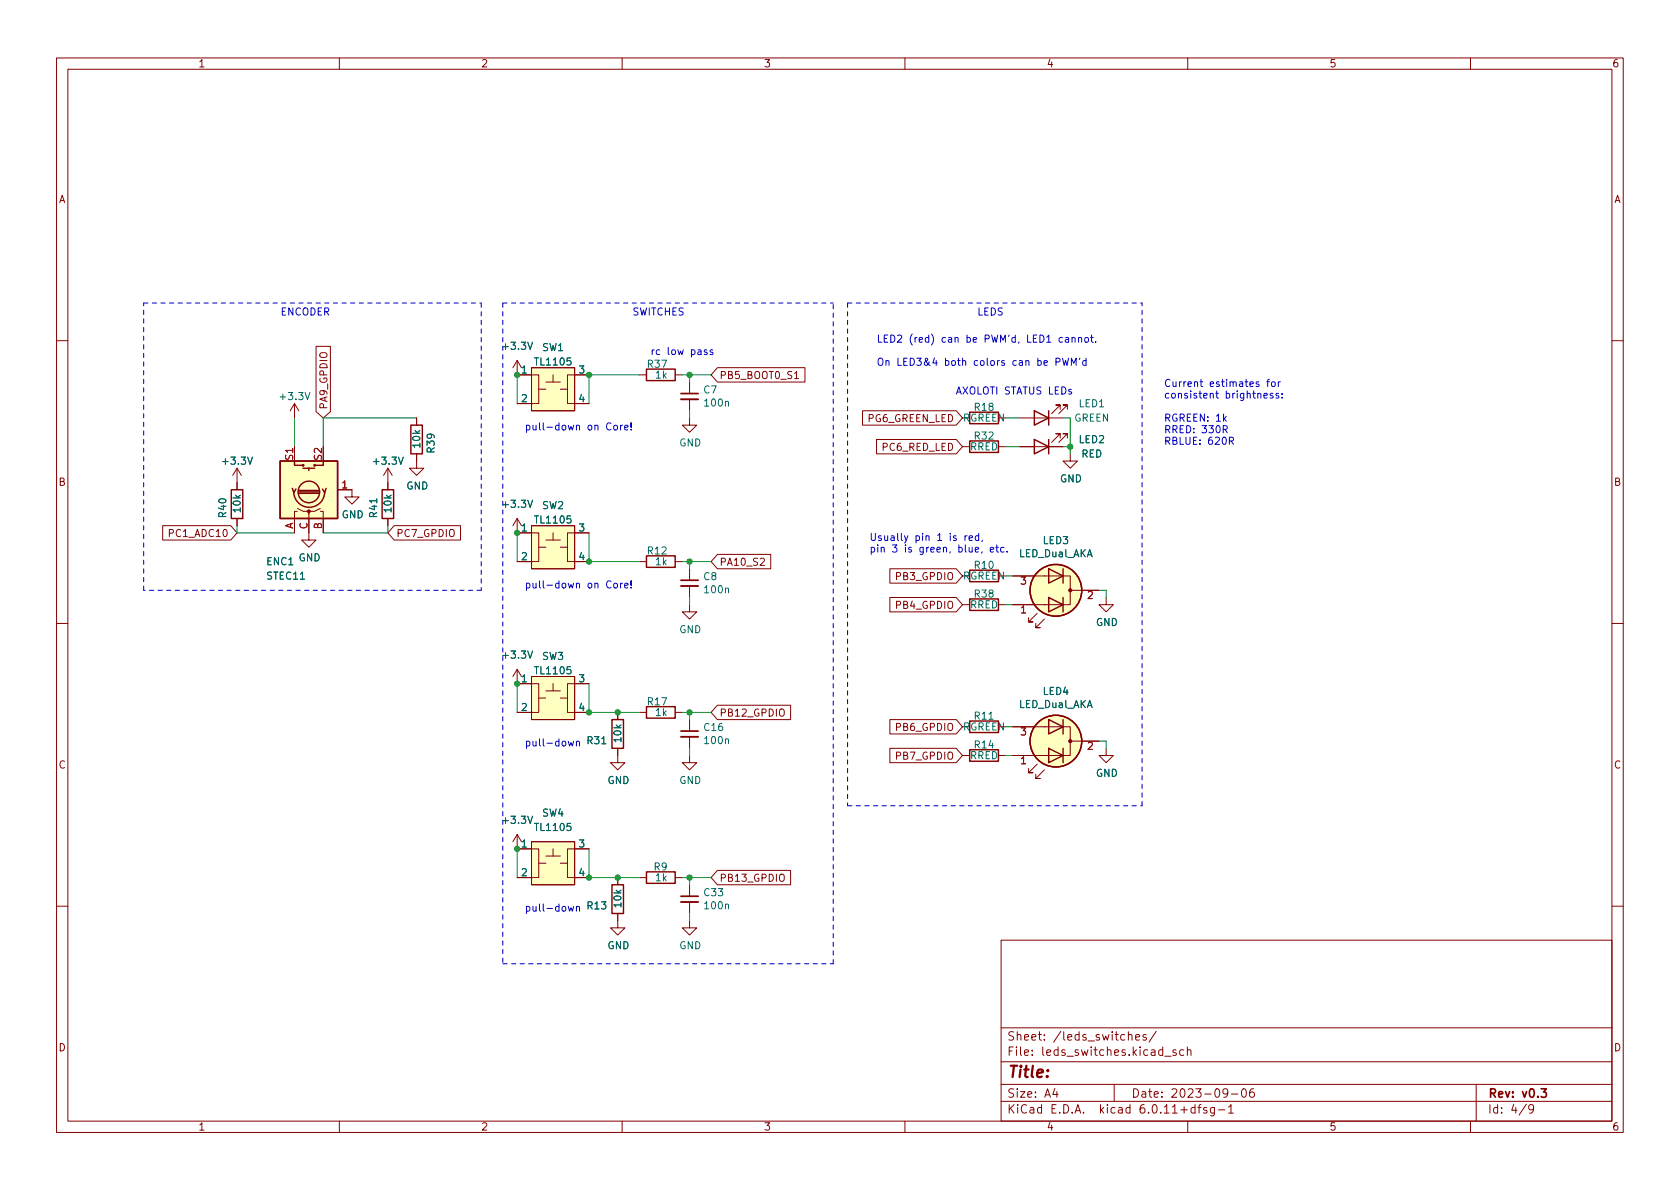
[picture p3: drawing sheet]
<svg xmlns="http://www.w3.org/2000/svg" width="297mm" height="210mm" viewBox="0 0 297 210" stroke-linecap="round" stroke-linejoin="round" font-family="sans-serif">
<g fill="none" stroke="#840000" stroke-width=".18">
<path d="M10 10.2h277v190.1h-277zM12 12.2h273v186.1h-273zM60 10.2v2M110 10.2v2M160 10.2v2M210 10.2v2M260 10.2v2M10 60.2h2M52.1 71.4l-.8 1.2M52.1 71.4v2.5M52.1 79v2.5M52.1 71.4l.7 1.2"/>
<path d="M55.9 61.2h2.5v11.6l-1.3 1.1-1.2-1.1zM73.7 73.9v1.3M91.4 63.7v2.6h3.8v5.1h-3.8M91.4 63.7l-.7 1.3M91.4 63.7l.8 1.3M94 65h7.6v7.6h-7.6zM95.2 68.8h1.3M96.5 67.6h2.6M97.8 66.3v1.3M99.1 68.8h1.2M104.1 66.3h-3.8v5.1h3.8M113 66.3h1.3"/>
<path d="M119.4 66.3h1.2M121.9 73.9v1.3h1.3l-1.3 1.2-1.3-1.2h1.3M121.9 67.6v2M121.9 70.6v2M126.8 65h15.5v2.6h-15.5l-1.1-1.3zM140.5 67h.7M152.5 72.6h16.6l1.1 1.3-1.1 1.3h-16.6zM155 77.7h14.1l1.1 1.3-1.1 1.3h-14.1zM170.2 79h1.2M176.5 79h1.3M180.3 73.9h7.7M180.3 79h7.7"/>
<path d="M187.5 72.4v-.8h-.8h.8l-1.6 1.5M187.5 77.5v-.8h-.8h.8l-1.6 1.5M188.7 72.4v-.8h-.7h.7l-1.5 1.5M188.7 77.5v-.8h-.7h.7l-1.5 1.5M285 60.2h2M28.8 93h12l1.1 1.2-1.1 1.3h-12zM41.9 82.8v3.8M41.9 91.7v1.3M41.9 82.8l-.8 1.3M41.9 82.8l.8 1.3M52.6 90.4h-.5v3.8M52.6 89.9l1 .5h1v.5"/>
<path d="M56.6 90.4h.5v3.8M56.6 89.9l-1 .5h-1v5.1h1.3l-1.3 1.3-1.3-1.3h1.3M59.7 86.6h2.5v1.3h1.3l-1.3 1.2-1.2-1.2h1.2M68.6 82.8v3.8M68.6 91.7v1.3M68.6 82.8l-.8 1.3M68.6 82.8l.7 1.3M69.7 93h11.7v2.5h-11.7l-1.1-1.3zM73.7 80.3v2.5h1.2l-1.2 1.3-1.3-1.3h1.3M91.4 91.7v2.5h3.8v5.1h-3.8M91.4 91.7l-.7 1.3M91.4 91.7l.8 1.3"/>
<path d="M94 93h7.6v7.6h-7.6zM95.2 96.8h1.3M96.5 95.5h2.6M97.8 94.2v1.3M99.1 96.8h1.2M104.1 94.2h-3.8v5.1h3.8M113 99.3h1.3M119.4 99.3h1.2M126.8 98h9.5v2.6h-9.5l-1.1-1.3zM189.2 80.3v1.2h1.3l-1.3 1.3-1.2-1.3h1.2M10 110.2h2M91.4 118.4v2.5h3.8v5.1h-3.8"/>
<path d="M91.4 118.4l-.7 1.2M91.4 118.4l.8 1.2M94 119.6h7.6v7.6h-7.6zM121.9 106.9v1.3h1.3l-1.3 1.3-1.3-1.3h1.3M121.9 100.6v2M121.9 103.6v2.1M157.3 100.6h11.8l1.1 1.2-1.1 1.3h-11.8zM157.3 105.7h11.8l1.1 1.2-1.1 1.3h-11.8zM170.2 106.9h1.2M176.5 106.9h1.3M179.1 101.8h5.7M179.1 106.9h5.7"/>
<path d="M183.4 108.5l-1.5 1.5h.7h-.7v-.8M184.7 101.8h4.5v5.1h-4.5M184.7 109.5l-1.6 1.5h.8h-.8v-.8M189.2 104.4h5.1M195.6 105.7v1.2h1.2l-1.2 1.3-1.3-1.3h1.3M285 110.2h2M95.2 123.4h1.3M96.5 122.2h2.6M97.8 120.9v1.3M99.1 123.4h1.2M104.1 120.9h-3.8v5.1h3.8M109.2 132.3v2.6h1.3l-1.3 1.2-1.3-1.2h1.3"/>
<path d="M109.2 126v1.2M113 126h1.3M119.4 126h1.2M121.9 133.6v1.3h1.3l-1.3 1.2-1.3-1.2h1.3M121.9 127.2v2.1M121.9 130.3v2M126.8 124.7h13v2.5h-13l-1.1-1.2zM157.3 127.2h11.8l1.1 1.3-1.1 1.3h-11.8zM157.3 132.3h11.8l1.1 1.3-1.1 1.3h-11.8zM170.2 133.6h1.2M176.5 133.6h1.3M179.1 128.5h5.7"/>
<path d="M179.1 133.6h5.7M183.4 135.1l-1.5 1.5h.7h-.7v-.7M184.7 128.5h4.5v5.1h-4.5M184.7 136.1l-1.6 1.6h.8h-.8v-.8M189.2 131.1h5.1M195.6 132.3v1.3h1.2l-1.2 1.3-1.3-1.3h1.3M91.4 147.6v2.5h3.8v5.1h-3.8M91.4 147.6l-.7 1.2M91.4 147.6l.8 1.2M94 148.8h7.6v7.7h-7.6zM95.2 152.6h1.3M96.5 151.4h2.6"/>
<path d="M97.8 150.1v1.3M99.1 152.6h1.2M104.1 150.1h-3.8v5.1h3.8M109.2 155.2v1.3M113 155.2h1.3M119.4 155.2h1.2M121.9 156.5v2M121.9 159.5v2M126.8 153.9h13v2.6h-13l-1.1-1.3zM10 160.2h2M109.2 161.5v2.6h1.3l-1.3 1.2-1.3-1.2h1.3M121.9 162.8v1.3h1.3l-1.3 1.2-1.3-1.2h1.3"/>
<path d="M177 166.3h108v32h-108zM285 160.2h2M60 198.3v2M110 198.3v2M160 198.3v2M177 194.8h108M177 191.8h108M177 187.8h108M177 181.8h108M182.5 186.5v.1M182.5 185.7v.1M184.6 183.8v.1"/>
<path d="M184.6 183v.1M197 191.8v3M200.8 183.4l.7-.1-.1-.3-.4-.1-.2 .2 .1 .8h.5M202.6 183l-.3-.1-.2 .2v.3l.5 .1v.4h-.5M204.4 182.4l-1.3 1.9M207.9 185.7l-.3-.1-.2 .2v.3l.5 .1v.4h-.5M209.3 185.7l-.4-.1-.3 .3v.4l.1 .3h.6M209.9 185.8l.2-.2 .4 .1 .1 .9M209.9 185.1v1.5M210 198.3v2M215.4 196.3h1.2M217.2 195.8l.4-.5v1.5"/>
<path d="M217.2 196.8h.9M217.7 193.5h1.2M219.7 192.6l.2-.1a.81 .81 0 0 1 .5 .7 .81 .81 0 0 1-.3 .8h-.1a.81 .81 0 0 1-.6-.6 .81 .81 0 0 1 .3-.8zM221.6 192.5a.59 .59 0 0 0-.7 .7v.5l.2 .3h.4l.2-.1 .1-.5-.2-.2-.4-.1-.3 .3M260 198.3v2M261 191.8v6.5M271.2 196l-.3 .3h-.3l-.3-.3 .1-.6 .5-.1 .2 .2a.99 .99 0 0 1-.4 1.3h-.3"/>
</g>
<g fill="none" stroke="#840000" stroke-width=".25">
<path d="M72.6 75.2h2.1v5.1h-2.1zM114.3 65.3h5.1v2h-5.1zM171.4 78h5.1v2h-5.1zM171.4 72.9h5.1v2h-5.1zM182.9 72.6l2.5 1.3-2.5 1.3zM182.9 77.7l2.5 1.3-2.5 1.3zM185.4 72.6v2.6M185.4 77.7v2.6M40.9 86.6h2v5.1h-2zM49.5 81.5h10.2v10.2h-10.2zM51.7 86.4l.2 .7 .4-.6M51.9 87a2.73 2.73 0 0 0 2.8 2.7 2.73 2.73 0 0 0 2.7-2.7"/>
<path d="M52.1 81.5v.8h1.5M52.8 87.2h3.6M52.8 87h3.6M52.8 86.7h3.6M53.6 82.8h2M54.6 82.8v.4M57.1 81.5v.8h-1.5M57.7 86.4l-.3 .7-.4-.6M67.6 86.6h2v5.1h-2zM114.3 98.3h5.1v2h-5.1zM171.4 100.8h5.1v2.1h-5.1zM171.4 105.9h5.1v2h-5.1z"/>
<path d="M185.4 100.6l2.6 1.2-2.6 1.3zM185.4 105.7l2.6 1.2-2.6 1.3zM188 100.6v2.5M188 105.7v2.5M108.2 127.2h2v5.1h-2zM114.3 125h5.1v2h-5.1zM171.4 132.6h5.1v2h-5.1zM171.4 127.5h5.1v2h-5.1zM185.4 127.2l2.6 1.3-2.6 1.3zM185.4 132.3l2.6 1.3-2.6 1.3zM188 127.2v2.6M188 132.3v2.6"/>
<path d="M108.2 156.5h2v5h-2zM114.3 154.2h5.1v2h-5.1z"/>
<circle cx="53.6" cy="82.3" r=".13"/>
<circle cx="54.6" cy="87" r="1.9"/>
<circle cx="55.6" cy="82.3" r=".13"/>
<circle cx="186.7" cy="104.4" r="4.6"/>
<circle cx="186.7" cy="131.1" r="4.6"/>
</g>
<path d="M120.4 70.6h3M120.4 103.6h3M120.4 130.3h3M120.4 159.5h3" fill="none" stroke="#840000" stroke-width=".33"/>
<path d="M120.4 69.6h3M120.4 102.6h3M120.4 129.3h3M120.4 158.5h3" fill="none" stroke="#840000" stroke-width=".3"/>
<g fill="none" stroke="#006464" stroke-width=".18">
<path d="M53.9 69.4l.5 1.3 .4-1.3M93.3 60.5l.4 1.3 .5-1.3M100.9 63.3h-.6l-.1 .6 .2-.1h.4l.2 .2-.1 .4-.2 .2-.5-.2M128.3 71.1l.1-.1h.4v.8M43.8 80.8l.4 1.3 .4-1.3M66.6 88.2v.7M70.5 80.8l.4 1.3 .4-1.3M93.3 88.5l.4 1.2 .5-1.2M100.9 91.2h-.6l-.1 .6 .2-.1 .4 .1 .2 .2-.1 .4-.2 .1-.5-.1M93.3 115.1l.4 1.3 .5-1.3M100.9 117.9h-.6l-.1 .6 .2-.1h.4l.2 .2-.1 .4-.2 .2-.5-.2M128.3 104.1l.1-.1h.4v.8"/>
<path d="M106.4 131.5h.7M128.3 130.8l.1-.1h.4v.8M174.9 127.2h.7M93.3 144.3l.4 1.3 .5-1.3M100.9 145.6h-.6l-.1 .6 .2-.1h.4l.2 .2-.1 .5-.2 .1-.5-.1M128.3 160l.1-.1h.4v.8"/>
</g>
<g fill="#ffffc2" stroke="#ffffc2" stroke-width=".18">
<path d="M94 148.8h7.6v7.7h-7.6z"/>
<path d="M94 65h7.6v7.6h-7.6z"/>
<path d="M49.5 81.5h10.2v10.2h-10.2z"/>
<path d="M94 93h7.6v7.6h-7.6z"/>
<path d="M94 119.6h7.6v7.6h-7.6z"/>
<circle cx="186.7" cy="104.4" r="4.6"/>
<circle cx="186.7" cy="131.1" r="4.6"/>
</g>
<g fill="#840000" stroke="#840000" stroke-width=".18">
<circle cx="189.2" cy="104.4" r=".28"/>
<circle cx="189.2" cy="131.1" r=".28"/>
<circle cx="54.6" cy="90.4" r=".25"/>
</g>
<path d="M180.6 102h.7l-.4 .5 .4 .1v.6l-.2 .1-.5-.1M180.6 107.5l.4-.4v1.3M192.4 104.7l.5-.1 .2 .3-.7 1h.7M180.6 128.7h.7l-.4 .5 .4 .1v.6l-.2 .1-.5-.1M180.6 134.2l.4-.4v1.3M192.4 131.4l.5-.1 .2 .3-.7 .9h.7" fill="none" stroke="#a90000" stroke-width=".18"/>
<g fill="none" stroke="#0000c2" stroke-width=".18">
<path d="M164.7 59.1a1.46 1.46 0 0 1 0 1.9M187.9 59.7h-.4l-.2 .2 .1 .6h.5M100.5 75.2l.2 .8 .3-.6 .2 .6 .2-.8M101.9 75.3l.2-.1 .3 .1 .1 .7M101.9 75.2v.8M165.2 63.3l-.3 .9h.8M186.7 64l.6-.1 .1-.1v-.3l-.7-.2v1.3M212.2 67.5h.5M212.3 67.1v1.1l.4 .2M214 69.7l.2-.1h.3v.8M214.9 69.6h.5M215.1 69.1v1.1l.3 .2"/>
<path d="M222.6 67.6l-.3-.1-.2 .2v.2l.5 .1v.3h-.5M226.1 69.6h-.3l-.2 .1 .1 .2 .4 .1v.3h-.5M226.7 70.3v.1M226.7 69.6v.1M159.9 94.7l.3 .9M160.5 94.7l-.4 1.2-.2 .1M100.5 103.1l.2 .9 .3-.6 .2 .6 .2-.9M101.9 103.3l.2-.2 .3 .1 .1 .8M101.9 103.1v.9M100.5 131.1l.2 .8 .3-.6 .2 .6 .2-.8M101.9 131.2l.2-.1h.3l.1 .8M101.9 131.1v.8"/>
<path d="M100.5 160.3l.2 .8 .3-.6 .2 .6 .2-.8M101.9 160.4l.2-.1h.3l.1 .8M101.9 160.3v.8"/>
</g>
<path d="M25.4 53.6h59.7M85.1 53.6v50.8M88.9 53.6h58.4M88.9 53.6v116.8M149.9 53.6h52M149.9 53.6v88.9M25.4 104.4v-50.8M85.1 104.4h-59.7M149.9 142.5h52M201.9 142.5v-88.9M88.9 170.4h58.4M147.3 170.4v-116.8" fill="none" stroke="#0000c2" stroke-width=".18" stroke-dasharray=".8 .8"/>
<g fill="none" stroke="#009600" stroke-width=".18">
<path d="M52.1 73.9v5.1M73.7 73.9h-16.6v5.1M91.4 66.3v5.1M113 66.3h-8.9v5.1M120.6 66.3h5.1M121.9 66.3v1.3M121.9 72.6v1.3M177.8 73.9h2.5M177.8 79h2.5M188 73.9h1.2v6.4M188 79h1.2M41.9 93v1.2h10.2"/>
<path d="M68.6 93v1.2h-11.5M91.4 94.2v5.1M104.1 94.2v5.1h8.9M120.6 99.3h5.1M121.9 99.3v1.3M121.9 105.7v1.2M177.8 106.9h1.3M177.8 101.8h1.3M194.3 104.4h1.3v1.3M91.4 120.9v5.1M104.1 120.9v5.1h8.9M120.6 126h5.1"/>
<path d="M121.9 126v1.2M121.9 132.3v1.3M177.8 133.6h1.3M177.8 128.5h1.3M194.3 131.1h1.3v1.2M91.4 150.1v5.1M104.1 150.1v5.1h8.9M120.6 155.2h5.1M121.9 155.2v1.3M121.9 161.5v1.3"/>
</g>
<g fill="#009600" stroke="#009600" stroke-width=".18">
<circle cx="121.9" cy="99.3" r=".46"/>
<circle cx="121.9" cy="66.3" r=".46"/>
<circle cx="91.4" cy="66.3" r=".46"/>
<circle cx="91.4" cy="150.1" r=".46"/>
<circle cx="109.2" cy="155.2" r=".46"/>
<circle cx="104.1" cy="155.2" r=".46"/>
<circle cx="121.9" cy="155.2" r=".46"/>
<circle cx="104.1" cy="126" r=".46"/>
<circle cx="121.9" cy="126" r=".46"/>
<circle cx="109.2" cy="126" r=".46"/>
<circle cx="189.2" cy="79" r=".46"/>
<circle cx="91.4" cy="120.9" r=".46"/>
<circle cx="104.1" cy="99.3" r=".46"/>
<circle cx="91.4" cy="94.2" r=".46"/>
<circle cx="104.1" cy="66.3" r=".46"/>
</g>
<text font-size="2.8" fill="#840000" x="178" y="191.2">Title:</text>
<g font-size="2.1" fill="#840000">
<text x="178" y="184.5">Sheet:</text>
<text x="186.2" y="184.5">/leds_switches/</text>
<text x="178" y="187.2">File:</text>
<text x="184.4" y="187.2">leds_switches.kicad_sch</text>
<text x="178" y="197.4">KiCad</text>
<text x="178" y="194.6">Size:</text>
<text x="184.7" y="194.6">A4</text>
<text x="185.7" y="197.4">E.D.A.</text>
<text x="194.6" y="197.4">kicad</text>
<text x="200" y="194.6">Date:</text>
<text x="201.8" y="197.4">6.0.11+dfsg-1</text>
<text x="207" y="194.6">2023-09-06</text>
<text x="263" y="194.6">Rev:</text>
<text x="263" y="197.4">Id:</text>
<text x="267.1" y="197.4">4/9</text>
<text x="269.1" y="194.6">v0.3</text>
</g>
<g font-size="1.8" fill="#840000">
<text x="35" y="12.3">1</text>
<text x="85" y="12.3">2</text>
<text x="135" y="12.3">3</text>
<text x="185" y="12.3">4</text>
<text x="235" y="12.3">5</text>
<text x="285" y="12.3">6</text>
<text x="10.4" y="36.3">A</text>
<text x="285.4" y="36.3">A</text>
<text x="127.2" y="67.4">PB5_BOOT0_S1</text>
<text x="58.3" y="72.5" transform="rotate(-90 58.3 72.5)">PA9_GPDIO</text>
<text x="153.3" y="75">PG6_GREEN_LED</text>
<text x="155.8" y="80.1">PC6_RED_LED</text>
<text x="10.3" y="86.3">B</text>
<text x="285.3" y="86.3">B</text>
<text x="29.6" y="95.3">PC1_ADC10</text>
<text x="70" y="95.3">PC7_GPDIO</text>
<text x="127.2" y="100.4">PA10_S2</text>
<text x="158.1" y="103">PB3_GPDIO</text>
<text x="158.1" y="108">PB4_GPDIO</text>
<text x="127.2" y="127.1">PB12_GPDIO</text>
<text x="158.1" y="129.6">PB6_GPDIO</text>
<text x="10.3" y="136.3">C</text>
<text x="158.1" y="134.7">PB7_GPDIO</text>
<text x="285.3" y="136.3">C</text>
<text x="127.2" y="156.3">PB13_GPDIO</text>
<text x="10.3" y="186.3">D</text>
<text x="285.3" y="186.3">D</text>
<text x="35" y="200.3">1</text>
<text x="85" y="200.3">2</text>
<text x="135" y="200.3">3</text>
<text x="185" y="200.3">4</text>
<text x="235" y="200.3">5</text>
<text x="285" y="200.3">6</text>
</g>
<g font-size="1.8" fill="#0000c2">
<text x="49.5" y="55.8">ENCODER</text>
<text x="111.8" y="55.8">SWITCHES</text>
<text x="172.7" y="55.8">LEDS</text>
<text x="114.9" y="62.8">rc</text>
<text x="117.9" y="62.8">low</text>
<text x="122.2" y="62.8">pass</text>
<text x="154.9" y="60.6">LED2</text>
<text x="154.9" y="64.7">On</text>
<text x="158.5" y="64.7">LED3&amp;4</text>
<text x="160.7" y="60.6">(red)</text>
<text x="166.6" y="60.6">can</text>
<text x="167.1" y="64.7">both</text>
<text x="171.1" y="60.6">be</text>
<text x="172.4" y="64.7">colors</text>
<text x="174.4" y="60.6">PWM'd,</text>
<text x="179.4" y="64.7">can</text>
<text x="182.1" y="60.6">LED1</text>
<text x="183.9" y="64.7">be</text>
<text x="187.2" y="64.7">PWM'd</text>
<text x="187.8" y="60.6">cannot.</text>
<text x="168.9" y="69.7">AXOLOTI STATUS LEDs</text>
<text x="205.7" y="68.4">Current</text>
<text x="205.7" y="70.5">consistent</text>
<text x="213.8" y="68.4">estimates</text>
<text x="216.6" y="70.5">brightness:</text>
<text x="224.1" y="68.4">for</text>
<text x="92.7" y="76.1">pull-down</text>
<text x="103.8" y="76.1">on</text>
<text x="107.2" y="76.1">Core!</text>
<text x="205.7" y="74.5">RGREEN: 1k</text>
<text x="205.7" y="76.6">RRED: 330R</text>
<text x="205.7" y="78.6">RBLUE:</text>
<text x="213.5" y="78.6">620R</text>
<text x="153.7" y="95.6">Usually</text>
<text x="161.7" y="95.6">pin</text>
<text x="165.8" y="95.6">1</text>
<text x="168.1" y="95.6">is</text>
<text x="170.9" y="95.6">red,</text>
<text x="153.7" y="97.7">pin</text>
<text x="157.7" y="97.7">3</text>
<text x="160" y="97.7">is</text>
<text x="162.8" y="97.7">green,</text>
<text x="169.8" y="97.7">blue,</text>
<text x="175.5" y="97.7">etc.</text>
<text x="92.7" y="104">pull-down</text>
<text x="103.8" y="104">on</text>
<text x="107.2" y="104">Core!</text>
<text x="92.7" y="132">pull-down</text>
<text x="92.7" y="161.2">pull-down</text>
</g>
<g font-size="1.8" fill="#006464">
<text x="88.5" y="62.2">+3.3V</text>
<text x="94.3" y="65">TL1105</text>
<text x="95.8" y="62.5">SW1</text>
<text x="114.3" y="65.4">R37</text>
<text x="49.2" y="71.1">+3.3V</text>
<text x="92" y="66">1</text>
<text x="92" y="71.1">2</text>
<text x="102.2" y="66">3</text>
<text x="102.2" y="71.1">4</text>
<text x="115.7" y="67.3">1k</text>
<text x="124.3" y="70">C7</text>
<text x="124.3" y="72.3">100n</text>
<text x="170.2" y="74.9">RGREEN</text>
<text x="172.1" y="73">R18</text>
<text x="189.9" y="74.9">GREEN</text>
<text x="190.6" y="72.4">LED1</text>
<text x="39" y="82.6">+3.3V</text>
<text x="65.7" y="82.6">+3.3V</text>
<text x="74.7" y="79.4" transform="rotate(-90 74.7 79.4)">10k</text>
<text x="77.2" y="80.3" transform="rotate(-90 77.2 80.3)">R39</text>
<text x="120" y="79.3">GND</text>
<text x="171.4" y="80">RRED</text>
<text x="172.1" y="78.1">R32</text>
<text x="190.6" y="78.7">LED2</text>
<text x="191.1" y="81.3">RED</text>
<text x="71.8" y="86.9">GND</text>
<text x="187.3" y="85.7">GND</text>
<text x="40.4" y="91.7" transform="rotate(-90 40.4 91.7)">R40</text>
<text x="42.9" y="90.8" transform="rotate(-90 42.9 90.8)">10k</text>
<text x="60.3" y="92">GND</text>
<text x="67.1" y="91.7" transform="rotate(-90 67.1 91.7)">R41</text>
<text x="69.6" y="90.8" transform="rotate(-90 69.6 90.8)">10k</text>
<text x="88.5" y="90.2">+3.3V</text>
<text x="92" y="94">1</text>
<text x="94.3" y="92.9">TL1105</text>
<text x="95.8" y="90.4">SW2</text>
<text x="102.2" y="94">3</text>
<text x="47" y="100.3">ENC1</text>
<text x="52.7" y="99.6">GND</text>
<text x="92" y="99.1">2</text>
<text x="102.2" y="99.1">4</text>
<text x="114.3" y="98.4">R12</text>
<text x="115.7" y="100.3">1k</text>
<text x="172.1" y="101">R10</text>
<text x="180.1" y="98.9">LED_Dual_AKA</text>
<text x="184.3" y="96.6">LED3</text>
<text x="47" y="102.9">STEC11</text>
<text x="124.3" y="103">C8</text>
<text x="124.3" y="105.3">100n</text>
<text x="170.2" y="102.9">RGREEN</text>
<text x="171.4" y="108">RRED</text>
<text x="172.1" y="106">R38</text>
<text x="120" y="112.3">GND</text>
<text x="193.7" y="111.1">GND</text>
<text x="88.5" y="116.8">+3.3V</text>
<text x="94.3" y="119.6">TL1105</text>
<text x="95.8" y="117.1">SW3</text>
<text x="92" y="120.6">1</text>
<text x="92" y="125.7">2</text>
<text x="102.2" y="120.6">3</text>
<text x="102.2" y="125.7">4</text>
<text x="114.3" y="125.1">R17</text>
<text x="180.1" y="125.6">LED_Dual_AKA</text>
<text x="184.3" y="123.3">LED4</text>
<text x="103.6" y="132">R31</text>
<text x="110.2" y="131.5" transform="rotate(-90 110.2 131.5)">10k</text>
<text x="115.7" y="127">1k</text>
<text x="124.3" y="129.6">C16</text>
<text x="124.3" y="132">100n</text>
<text x="170.2" y="129.5">RGREEN</text>
<text x="172.1" y="127.6">R11</text>
<text x="171.4" y="134.6">RRED</text>
<text x="172.1" y="132.7">R14</text>
<text x="193.7" y="137.7">GND</text>
<text x="107.3" y="139">GND</text>
<text x="120" y="139">GND</text>
<text x="88.5" y="146.1">+3.3V</text>
<text x="92" y="149.9">1</text>
<text x="94.3" y="147.3">TL1105</text>
<text x="95.8" y="144.8">SW4</text>
<text x="102.2" y="149.9">3</text>
<text x="92" y="154.9">2</text>
<text x="102.2" y="154.9">4</text>
<text x="115.5" y="154.3">R9</text>
<text x="103.6" y="161.2">R13</text>
<text x="110.2" y="160.7" transform="rotate(-90 110.2 160.7)">10k</text>
<text x="115.7" y="156.2">1k</text>
<text x="124.3" y="158.9">C33</text>
<text x="124.3" y="161.2">100n</text>
<text x="107.3" y="168.2">GND</text>
<text x="120" y="168.2">GND</text>
</g>
<g font-size="1.8" fill="#a90000">
<text x="51.8" y="81.5" transform="rotate(-90 51.8 81.5)">S1</text>
<text x="56.9" y="81.5" transform="rotate(-90 56.9 81.5)">S2</text>
<text x="60.3" y="86.4">1</text>
<text x="51.8" y="93.6" transform="rotate(-90 51.8 93.6)">A</text>
<text x="54.4" y="93.7" transform="rotate(-90 54.4 93.7)">C</text>
<text x="56.9" y="93.7" transform="rotate(-90 56.9 93.7)">B</text>
<text x="180.3" y="109.2">1</text>
<text x="180.3" y="135.9">1</text>
</g>
</svg>
